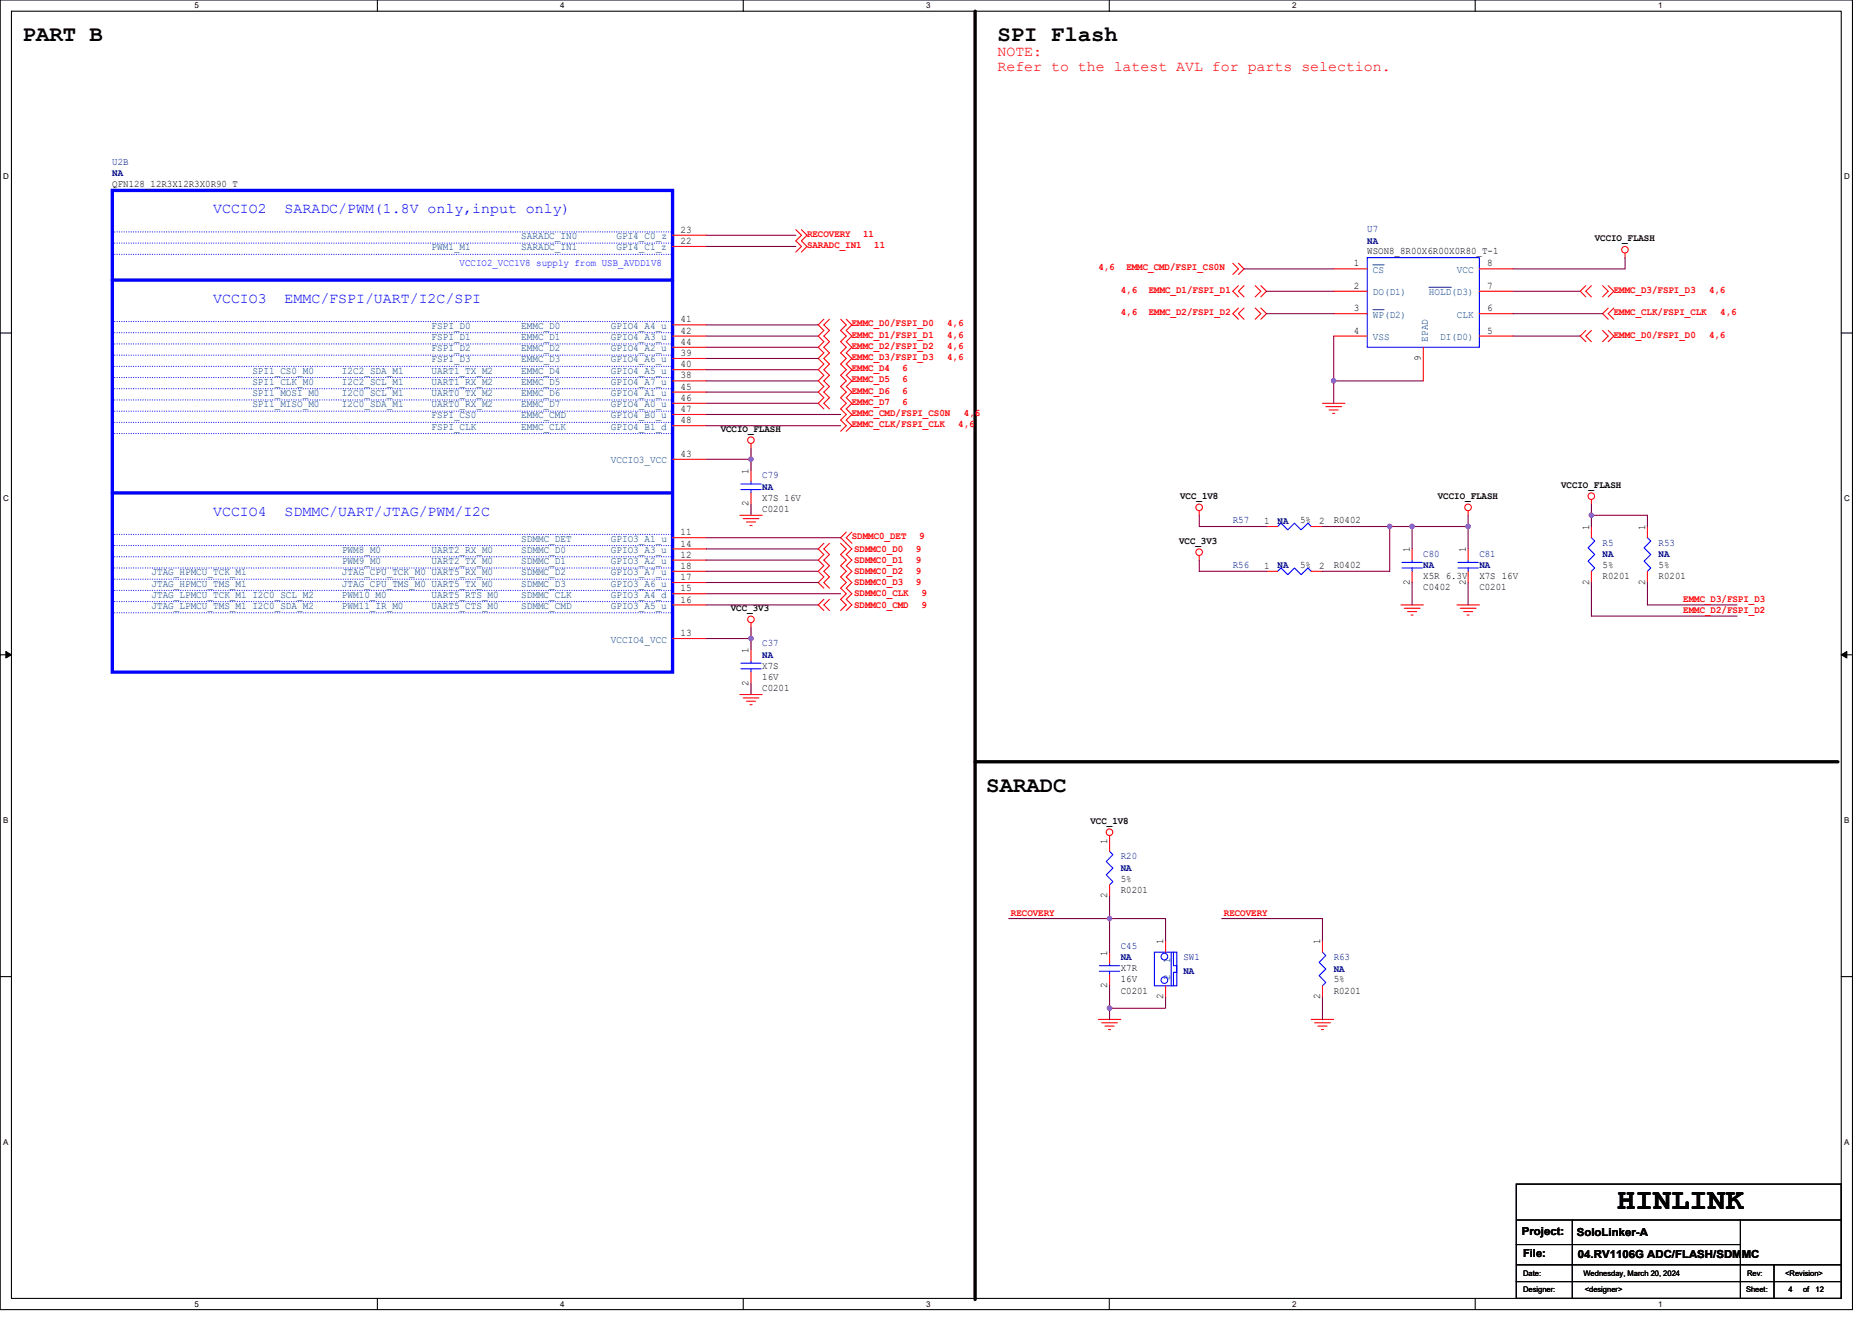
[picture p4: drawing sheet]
<svg xmlns="http://www.w3.org/2000/svg" width="297mm" height="210mm" viewBox="0 0 297 210" stroke-linecap="round" stroke-linejoin="round" font-family="sans-serif">
<path d="M0 0h293.9v207.9h-293.9zM1.8 1.8h290.4v204.3h-290.4z" fill="none" stroke="#000" stroke-width=".17"/>
<g fill="#fff">
<path d="M30.8 .2h.7v1.4h-.7z"/>
<path d="M30.8 206.3h.7v1.4h-.7z"/>
</g>
<path d="M59.9 0v1.8M59.9 206.1v1.8" fill="none" stroke="#000" stroke-width=".17"/>
<g fill="#fff">
<path d="M88.9 .2h.7v1.4h-.7z"/>
<path d="M88.9 206.3h.7v1.4h-.7z"/>
</g>
<path d="M117.9 0v1.8M117.9 206.1v1.8" fill="none" stroke="#000" stroke-width=".17"/>
<g fill="#fff">
<path d="M147 .2h.7v1.4h-.7z"/>
<path d="M147 206.3h.7v1.4h-.7z"/>
</g>
<path d="M176 0v1.8M176 206.1v1.8" fill="none" stroke="#000" stroke-width=".17"/>
<g fill="#fff">
<path d="M205 .2h.7v1.4h-.7z"/>
<path d="M205 206.3h.7v1.4h-.7z"/>
</g>
<path d="M234.1 0v1.8M234.1 206.1v1.8" fill="none" stroke="#000" stroke-width=".17"/>
<g fill="#fff">
<path d="M263.1 .2h.7v1.4h-.7z"/>
<path d="M263.1 206.3h.7v1.4h-.7z"/>
<path d="M.5 27.3h.9v1.4h-.9z"/>
<path d="M292.6 27.3h.9v1.4h-.9z"/>
<path d="M.5 78.4h.9v1.4h-.9z"/>
<path d="M292.6 78.4h.9v1.4h-.9z"/>
</g>
<path d="M0 52.9h1.8M292.2 52.9h1.7" fill="none" stroke="#000" stroke-width=".17"/>
<g fill="#fff">
<path d="M.5 129.5h.8v1.4h-.8z"/>
<path d="M292.6 129.5h.9v1.4h-.9z"/>
</g>
<path d="M0 103.9h1.8M292.2 103.9h1.7" fill="none" stroke="#000" stroke-width=".17"/>
<path d="M.9 103.4l.9 .5-.9 .5zM292.2 103.9l.8-.5v1z" fill="#000" stroke="#000" stroke-width=".16"/>
<g fill="#fff">
<path d="M.5 180.5h.8v1.4h-.8z"/>
<path d="M292.6 180.5h.9v1.4h-.9z"/>
</g>
<path d="M0 155h1.8M292.2 155h1.7M240.6 193.6h51.6M240.6 197.5h35.6M240.6 187.9h51.6v18.2h-51.6zM249.5 193.6v12.5M276.2 193.6v12.5M240.6 200.7h51.6M240.6 203.4h51.6M281.5 200.7v5.4" fill="none" stroke="#000" stroke-width=".17"/>
<path d="M154.7 1.8v204.4M154.7 120.9h136.9" fill="none" stroke="#000" stroke-width=".53"/>
<g fill="none" stroke="#f00" stroke-width=".17">
<path d="M106.7 39.1h5.4M106.7 37.3h5.4M126.3 36.4l.9 .9-.9 .9 .9 .9-.9 .9M127.2 36.4l.9 .9-.9 .9 .9 .9-.9 .9M106.7 51.6h5.4M106.7 53.3h5.4M106.7 55.1h5.4M106.7 56.9h5.4M106.7 58.7h5.4M130.7 50.7l-.9 .9 .9 .9-.9 .8 .9 .9-.9 .9 .9 .9-.9 .9 .9 .9-.9 .9 .9 .9-.9 .9 .9 .8-.9 .9 .9 .9-.9 .9 .9 .9M131.6 50.7l-.9 .9 .9 .9-.9 .8 .9 .9-.9 .9 .9 .9-.9 .9 .9 .9-.9 .9 .9 .9-.9 .9 .9 .8-.9 .9 .9 .9-.9 .9 .9 .9M133.4 50.7l.9 .9-.9 .9 .9 .8-.9 .9 .9 .9-.9 .9 .9 .9-.9 .9 .9 .9-.9 .9 .9 .9-.9 .8 .9 .9-.9 .9 .9 .9-.9 .9 .9 .9-.9 .9 .9 .9-.9 .9"/>
<path d="M134.3 50.7l.9 .9-.9 .9 .9 .8-.9 .9 .9 .9-.9 .9 .9 .9-.9 .9 .9 .9-.9 .9 .9 .9-.9 .8 .9 .9-.9 .9 .9 .9-.9 .9 .9 .9-.9 .9 .9 .9-.9 .9M195.6 41.8l.9 .9-.9 .9M196.5 48.9l-.9 .9 .9 .9M196.5 41.8l.9 .9-.9 .9M196.5 45.3l-.9 .9 .9 .9M197.4 48.9l-.9 .9 .9 .9M197.4 45.3l-.9 .9 .9 .9M199.2 48.9l.9 .9-.9 .9M199.2 45.3l.9 .9-.9 .9M200.1 48.9l.9 .9-.9 .9M200.1 45.3l.9 .9-.9 .9M211.6 42.7h5.4"/>
<path d="M211.6 49.8h5.4M211.6 53.3h5.4M211.6 46.2h5.4M225.8 55.1v5.4M234.7 42.7h5.4M234.7 53.3h5.4M234.7 49.8h5.4M234.7 46.2h5.4M251.6 45.3l-.9 .9 .9 .9M251.6 52.5l-.9 .8 .9 .9M252.5 45.3l-.9 .9 .9 .9M252.5 52.5l-.9 .8 .9 .9"/>
<path d="M254.3 45.3l.9 .9-.9 .9M254.3 52.5l.9 .8-.9 .9M255.2 45.3l.9 .9-.9 .9M255.2 52.5l.9 .8-.9 .9M255.2 48.9l-.9 .9 .9 .9M256.1 48.9l-.9 .9 .9 .9M257.8 40.2v.7M106.7 60.5h5.4M106.7 62.2h5.4M106.7 64h5.4M106.7 65.8h5.4M106.7 67.6h5.4"/>
<path d="M106.7 72.9h5.4M119.2 70.4v.7M119.2 74.7v1.8M119.2 78.2v1.8M209.8 64h3.6M210.4 64.5h2.5M210.9 65.1h1.4M211.5 65.6h.3M252.5 79.3v.7M106.7 88.9h5.4M106.7 87.1h5.4M106.7 94.2h5.4"/>
<path d="M106.7 96h5.4M106.7 92.5h5.4M106.7 90.7h5.4M106.7 85.3h5.4M117.4 81.8h3.5M117.9 82.3h2.5M118.4 82.8h1.5M119 83.4h.3M119.2 98.8v.8M130.7 95.1l-.9 .9 .9 .9M130.7 86.2l-.9 .9 .9 .9-.9 .9 .9 .9-.9 .9 .9 .9-.9 .9 .9 .8M131.6 95.1l-.9 .9 .9 .9"/>
<path d="M131.6 86.2l-.9 .9 .9 .9-.9 .9 .9 .9-.9 .9 .9 .9-.9 .9 .9 .8M133.4 86.2l.9 .9-.9 .9 .9 .9-.9 .9 .9 .9-.9 .9 .9 .9-.9 .8 .9 .9-.9 .9 .9 .9-.9 .9M134.3 84.5l-.9 .8 1.8 1.8-.9 .9 .9 .9-.9 .9 .9 .9-.9 .9 .9 .9-.9 .8 .9 .9-.9 .9 .9 .9-.9 .9M135.2 84.5l-.9 .8 .9 .9M190.3 81.1v.7M190.3 88.2v.7M201 90.7h1.7M201 83.6h1.7M208.1 90.7h1.7M208.1 83.6h1.7M222.3 96h3.5M222.8 96.5h2.5"/>
<path d="M223.3 97.1h1.5M223.9 97.6h.3M224.1 87.1v1.8M224.1 90.7v1.8M231.2 96h3.5M231.7 96.5h2.5M232.2 97.1h1.5M232.8 97.6h.3M233 81.1v.7M233 87.1v1.8M233 90.7v1.8M252.5 83.6v1.7"/>
<path d="M252.5 90.7v1.8M261.4 83.6v1.7M261.4 90.7v1.8M106.7 101.3h5.4M117.4 110.2h3.5M117.9 110.8h2.5M118.4 111.3h1.5M119 111.8h.3M119.2 103.1v1.8M119.2 106.7v1.8M176.1 132.6v2.5M176.1 151.1v1.8"/>
<path d="M176.1 154.7v1.8M176.1 140.5v1.7M185 156.5v1.7M185 149.4v1.7M209.8 149.4v1.7M209.8 156.5v1.7M174.3 161.8h3.5M174.8 162.3h2.5M175.3 162.9h1.5M175.9 163.4h.3M208.1 161.8h3.5M208.6 162.3h2.5"/>
<path d="M209.1 162.9h1.5M209.7 163.4h.3"/>
<circle cx="257.8" cy="39.6" r=".52"/>
<circle cx="119.2" cy="69.9" r=".52"/>
<circle cx="252.5" cy="78.8" r=".52"/>
<circle cx="119.2" cy="98.3" r=".52"/>
<circle cx="190.3" cy="87.6" r=".52"/>
<circle cx="190.3" cy="80.5" r=".52"/>
<circle cx="232.9" cy="80.5" r=".52"/>
<circle cx="176" cy="132.1" r=".52"/>
</g>
<g fill="none" stroke="#00f" stroke-width=".17">
<path d="M217 40.9h17.7v14.2h-17.7zM117.6 77.7h3.2M117.6 76.8h3.2M119.2 76.5v.3M119.2 77.7v.5M202.7 90.7l.6-.6 1 1.1 1.1-1.1 1.1 1.1 1-1.1 .6 .6M202.7 83.6l.6-.6 1 1.1 1.1-1.1 1.1 1.1 1-1.1 .6 .6M222.5 90.1h3.2M222.5 89.3h3.2M224.1 88.9v.4M224.1 90.1v.6M231.3 90.1h3.3"/>
<path d="M231.3 89.3h3.3M233 88.9v.4M233 90.1v.6M252.5 85.3l.5 .6-1 1.1 1 1-1 1.1 1 1-.5 .6M261.4 85.3l.5 .6-1 1.1 1 1-1 1.1 1 1-.5 .6M117.6 106.2h3.2M117.6 105.3h3.2M119.2 104.9v.4M119.2 106.2v.5M176.1 135.1l.5 .6-1.1 1 1.1 1.1-1.1 1.1 1.1 1-.5 .6M174.5 154.2h3.2M174.5 153.3h3.2"/>
<path d="M176.1 152.9v.4M176.1 154.2v.5M183.2 151.1h3.5v5.4h-3.5zM185.8 151.1v5.4M186.2 151.1v2.2h.5v1h-.5v2.2M209.8 151.1l.6 .6-1.1 1 1.1 1.1-1.1 1.1 1.1 1-.6 .6"/>
<circle cx="184.8" cy="151.8" r=".53"/>
<circle cx="184.8" cy="155.6" r=".52"/>
</g>
<path d="M17.8 30.2h88.9v76.5h-88.9zM17.8 44.4h88.9M17.8 78.2h88.9" fill="none" stroke="#00f" stroke-width=".53"/>
<g fill="none" stroke="#00f" stroke-width=".17" stroke-dasharray="0 .3">
<path d="M17.8 36.8h88.9M17.8 38.6h88.9M106.7 36.8h.1M106.7 38.6h.1M17.8 40.4h88.9M17.8 51h88.9M17.8 52.8h88.9M17.8 54.6h88.9M17.8 56.4h88.9M17.8 58.1h88.9M17.8 59.9h88.9M106.7 40.4h.1"/>
<path d="M106.7 51h.1M106.7 52.8h.1M106.7 54.6h.1M106.7 56.4h.1M106.7 58.1h.1M106.7 59.9h.1M17.8 61.7h88.9M17.8 63.5h88.9M17.8 65.3h88.9M17.8 67h88.9M17.8 68.8h88.9M106.7 61.7h.1"/>
<path d="M106.7 63.5h.1M106.7 65.3h.1M106.7 67h.1M106.7 68.8h.1M17.8 84.8h88.9M17.8 86.6h88.9M17.8 88.4h88.9M17.8 90.1h88.9M17.8 91.9h88.9M17.8 93.7h88.9M17.8 95.5h88.9M17.8 97.3h88.9"/>
<path d="M106.7 84.8h.1M106.7 86.6h.1M106.7 88.4h.1M106.7 90.1h.1M106.7 91.9h.1M106.7 93.7h.1M106.7 95.5h.1M106.7 97.3h.1"/>
</g>
<path d="M217.8 42h1.8M217.8 49.1h1.8M226.7 45.6h3.6" fill="none" stroke="#004080" stroke-width=".16"/>
<g fill="none" stroke="#800040" stroke-width=".17">
<path d="M112.1 37.3h14.2M112.1 39.1h14.2M112.1 51.6h17.7M112.1 53.3h17.7M112.1 55.1h17.7M112.1 56.9h17.7M112.1 58.7h17.7M197.4 42.7h14.2M201 49.8h10.6M201 46.2h10.6M211.6 53.3v10.7M240.1 46.2h10.6"/>
<path d="M240.1 53.3h10.6M240.1 49.8h14.2M257.8 40.9v1.8h-17.7M112.1 67.6h21.3M112.1 65.8h21.3M112.1 60.5h17.7M112.1 62.2h17.7M112.1 64h17.7M112.1 72.9h7.1M119.2 72.9v1.8M119.2 71.1v1.8M211.6 60.5h14.2"/>
<path d="M112.1 96h17.7M112.1 90.7h17.7M112.1 92.5h17.7M112.1 87.1h17.7M112.1 88.9h17.7M112.1 94.2h21.3M112.1 85.3h21.3M119.2 80v1.8M119.2 99.6v1.7M190.3 81.8v1.8h10.7M190.3 88.9v1.8h10.7M209.8 83.6h10.7"/>
<path d="M220.5 83.6v7.1h-10.7M220.5 83.6h3.6M224.1 83.6h8.9M224.1 92.5v3.5M224.1 83.6v3.5M233 81.8v1.8M233 83.6v3.5M233 92.5v3.5M252.5 81.8v1.8M252.5 80v1.8M252.5 92.5v5.3h23.1M252.5 81.8h8.9v1.8"/>
<path d="M261.4 92.5v3.5h14.2M112.1 101.3h7.1M119.2 101.3v1.8M119.2 108.5v1.7M160.1 145.8h16M176.1 142.2v3.6M176.1 145.8v5.3M176.1 156.5v3.5M176.1 145.8h8.9v3.6M185 158.2v1.8h-8.9v1.8M193.8 145.8h16v3.6M209.8 158.2v3.6"/>
</g>
<g fill="#f0f" stroke="#f0f" stroke-width=".17">
<circle cx="211.6" cy="60.4" r=".35"/>
<circle cx="119.2" cy="72.9" r=".35"/>
<circle cx="252.5" cy="81.8" r=".35"/>
<circle cx="232.9" cy="83.6" r=".35"/>
<circle cx="224.1" cy="83.6" r=".35"/>
<circle cx="220.5" cy="83.6" r=".35"/>
<circle cx="176" cy="145.8" r=".35"/>
<circle cx="176" cy="160" r=".35"/>
<circle cx="119.2" cy="101.3" r=".35"/>
</g>
<text font-size="4.8" x="256.6" y="191.9">HINLINK</text>
<g font-size="3.5">
<text x="3.6" y="6.5">PART B</text>
<text x="158.3" y="6.5">SPI Flash</text>
<text x="156.5" y="125.7">SARADC</text>
</g>
<g font-size="2.3" fill="#f00">
<text x="158.3" y="9">NOTE:</text>
<text x="158.3" y="11.3">Refer to the latest AVL for parts selection.</text>
</g>
<g font-size="2.3" fill="#00f">
<text x="33.8" y="33.8">VCCIO2</text>
<text x="45.2" y="33.8">SARADC/PWM(1.8V only,input only)</text>
<text x="33.8" y="48.1">VCCIO3</text>
<text x="45.2" y="48.1">EMMC/FSPI/UART/I2C/SPI</text>
<text x="33.8" y="81.9">VCCIO4</text>
<text x="45.2" y="81.9">SDMMC/UART/JTAG/PWM/I2C</text>
</g>
<g font-size="1.8">
<text x="241.5" y="196">Project:</text>
<text x="250.2" y="196.2">SoloLinker-A</text>
<text x="241.7" y="199.5">File:</text>
<text x="250.4" y="199.7">04.RV1106G ADC/FLASH/SDMMC</text>
</g>
<g font-size="1.6" fill="#000080">
<text x="17.8" y="26.1">U2B</text>
<text x="17.8" y="28">NA</text>
<text x="217" y="36.8">U7</text>
<text x="217" y="38.7">NA</text>
<text x="120.9" y="75.9">C79</text>
<text x="120.9" y="77.8">NA</text>
<text x="195.6" y="83">R57</text>
<text x="202.7" y="83.1">NA</text>
<text x="225.8" y="88.4">C80</text>
<text x="234.7" y="88.4">C81</text>
<text x="254.3" y="86.6">R5</text>
<text x="254.3" y="88.4">NA</text>
<text x="263.2" y="86.6">R53</text>
<text x="263.2" y="88.4">NA</text>
<text x="195.6" y="90.1">R56</text>
<text x="202.7" y="90.2">NA</text>
<text x="225.8" y="90.2">NA</text>
<text x="234.7" y="90.2">NA</text>
<text x="120.9" y="102.6">C37</text>
<text x="120.9" y="104.4">NA</text>
<text x="177.8" y="136.4">R20</text>
<text x="177.8" y="138.2">NA</text>
<text x="177.8" y="150.6">C45</text>
<text x="177.8" y="152.4">NA</text>
<text x="187.8" y="154.6">NA</text>
<text x="187.8" y="152.4">SW1</text>
<text x="211.6" y="152.4">R63</text>
<text x="211.6" y="154.2">NA</text>
</g>
<g font-size="1.6">
<text x="17.8" y="29.7">QFN128_12R3X12R3X0R90_T</text>
<text x="108" y="38.7">22</text>
<text x="108" y="37">23</text>
<text x="217" y="40.4">WSON8_8R00X6R00X0R80_T-1</text>
<text x="253" y="38.3">VCCIO_FLASH</text>
<text x="214.8" y="42.3">1</text>
<text x="214.8" y="45.8">2</text>
<text x="236" y="42.3">8</text>
<text x="236" y="45.8">7</text>
<text x="108" y="51.2">41</text>
<text x="108" y="53">42</text>
<text x="214.8" y="49.4">3</text>
<text x="214.8" y="53">4</text>
<text x="236" y="53">5</text>
<text x="236" y="49.4">6</text>
<text x="108" y="54.7">44</text>
<text x="108" y="56.5">39</text>
<text x="108" y="58.3">40</text>
<text x="225.5" y="57.3" transform="rotate(-90 225.5 57.3)">9</text>
<text x="108" y="65.4">47</text>
<text x="108" y="60.1">38</text>
<text x="108" y="61.8">45</text>
<text x="108" y="63.6">46</text>
<text x="108" y="67.2">48</text>
<text x="114.4" y="68.5">VCCIO_FLASH</text>
<text x="108" y="72.5">43</text>
<text x="118.8" y="75.2" transform="rotate(-90 118.8 75.2)">1</text>
<text x="247.7" y="77.4">VCCIO_FLASH</text>
<text x="118.8" y="80.4" transform="rotate(-90 118.8 80.4)">2</text>
<text x="120.9" y="81.3">C0201</text>
<text x="120.9" y="79.5">X7S 16V</text>
<text x="187.3" y="79.2">VCC_1V8</text>
<text x="200.6" y="83.2">1</text>
<text x="206.3" y="83">5%</text>
<text x="209.3" y="83.2">2</text>
<text x="211.6" y="83">R0402</text>
<text x="228.2" y="79.2">VCCIO_FLASH</text>
<text x="108" y="85">11</text>
<text x="108" y="88.5">12</text>
<text x="108" y="86.7">14</text>
<text x="187.1" y="86.3">VCC_3V3</text>
<text x="223.7" y="87.7" transform="rotate(-90 223.7 87.7)">1</text>
<text x="232.6" y="87.7" transform="rotate(-90 232.6 87.7)">1</text>
<text x="252.1" y="84.1" transform="rotate(-90 252.1 84.1)">1</text>
<text x="261" y="84.1" transform="rotate(-90 261 84.1)">1</text>
<text x="108" y="93.9">15</text>
<text x="108" y="95.6">16</text>
<text x="108" y="92.1">17</text>
<text x="108" y="90.3">18</text>
<text x="200.6" y="90.3">1</text>
<text x="206.3" y="90.1">5%</text>
<text x="209.3" y="90.3">2</text>
<text x="211.6" y="90.1">R0402</text>
<text x="223.7" y="92.8" transform="rotate(-90 223.7 92.8)">2</text>
<text x="225.8" y="93.7">C0402</text>
<text x="225.8" y="91.9">X5R 6.3V</text>
<text x="232.6" y="92.8" transform="rotate(-90 232.6 92.8)">2</text>
<text x="234.7" y="93.7">C0201</text>
<text x="234.7" y="91.9">X7S 16V</text>
<text x="252.1" y="92.8" transform="rotate(-90 252.1 92.8)">2</text>
<text x="254.3" y="91.9">R0201</text>
<text x="254.3" y="90.1">5%</text>
<text x="261" y="92.8" transform="rotate(-90 261 92.8)">2</text>
<text x="263.2" y="91.9">R0201</text>
<text x="263.2" y="90.1">5%</text>
<text x="108" y="101">13</text>
<text x="116" y="97">VCC_3V3</text>
<text x="118.8" y="103.7" transform="rotate(-90 118.8 103.7)">1</text>
<text x="120.9" y="106.2">X7S</text>
<text x="120.9" y="107.9">16V</text>
<text x="118.8" y="108.8" transform="rotate(-90 118.8 108.8)">2</text>
<text x="120.9" y="109.7">C0201</text>
<text x="173" y="130.7">VCC_1V8</text>
<text x="175.7" y="133.9" transform="rotate(-90 175.7 133.9)">1</text>
<text x="175.7" y="142.6" transform="rotate(-90 175.7 142.6)">2</text>
<text x="177.8" y="141.7">R0201</text>
<text x="177.8" y="139.9">5%</text>
<text x="184.6" y="149.9" transform="rotate(-90 184.6 149.9)">1</text>
<text x="209.5" y="149.9" transform="rotate(-90 209.5 149.9)">1</text>
<text x="175.7" y="151.7" transform="rotate(-90 175.7 151.7)">1</text>
<text x="177.8" y="154.2">X7R</text>
<text x="177.8" y="155.9">16V</text>
<text x="211.6" y="155.9">5%</text>
<text x="175.7" y="156.8" transform="rotate(-90 175.7 156.8)">2</text>
<text x="177.8" y="157.7">C0201</text>
<text x="184.6" y="158.6" transform="rotate(-90 184.6 158.6)">2</text>
<text x="209.5" y="158.6" transform="rotate(-90 209.5 158.6)">2</text>
<text x="211.6" y="157.7">R0201</text>
</g>
<g font-size="1.6" fill="#004080">
<text x="68.5" y="39.8">PWM1_M1</text>
<text x="82.7" y="39.8">SARADC_IN1</text>
<text x="82.7" y="38">SARADC_IN0</text>
<text x="97.8" y="39.8">GPI4_C1_z</text>
<text x="97.8" y="38">GPI4_C0_z</text>
<text x="217.8" y="43.3">CS</text>
<text x="217.8" y="46.9">DO(D1)</text>
<text x="226.7" y="46.9">HOLD(D3)</text>
<text x="231.2" y="43.3">VCC</text>
<text x="68.5" y="52.2">FSPI_D0</text>
<text x="68.5" y="54">FSPI_D1</text>
<text x="82.7" y="52.2">EMMC_D0</text>
<text x="82.7" y="54">EMMC_D1</text>
<text x="96.9" y="52.2">GPIO4_A4_u</text>
<text x="96.9" y="54">GPIO4_A3_u</text>
<text x="217.8" y="50.4">WP(D2)</text>
<text x="217.8" y="54">VSS</text>
<text x="228.5" y="54">DI(D0)</text>
<text x="231.2" y="50.4">CLK</text>
<text x="40" y="59.3">SPI1_CS0_M0</text>
<text x="54.3" y="59.3">I2C2_SDA_M1</text>
<text x="68.5" y="59.3">UART1_TX_M2</text>
<text x="68.5" y="55.8">FSPI_D2</text>
<text x="68.5" y="57.5">FSPI_D3</text>
<text x="82.7" y="59.3">EMMC_D4</text>
<text x="82.7" y="55.8">EMMC_D2</text>
<text x="82.7" y="57.5">EMMC_D3</text>
<text x="96.9" y="59.3">GPIO4_A5_u</text>
<text x="96.9" y="55.8">GPIO4_A2_u</text>
<text x="96.9" y="57.5">GPIO4_A6_u</text>
<text x="226.5" y="54.2" transform="rotate(-90 226.5 54.2)">EPAD</text>
<text x="40" y="61.1">SPI1_CLK_M0</text>
<text x="40" y="62.9">SPI1_MOSI_M0</text>
<text x="40" y="64.6">SPI1_MISO_M0</text>
<text x="54.3" y="61.1">I2C2_SCL_M1</text>
<text x="54.3" y="62.9">I2C0_SCL_M1</text>
<text x="54.3" y="64.6">I2C0_SDA_M1</text>
<text x="68.5" y="61.1">UART1_RX_M2</text>
<text x="68.5" y="62.9">UART0_TX_M2</text>
<text x="68.5" y="64.6">UART0_RX_M2</text>
<text x="82.7" y="61.1">EMMC_D5</text>
<text x="82.7" y="62.9">EMMC_D6</text>
<text x="82.7" y="64.6">EMMC_D7</text>
<text x="96.9" y="61.1">GPIO4_A7_u</text>
<text x="96.9" y="62.9">GPIO4_A1_u</text>
<text x="96.9" y="64.6">GPIO4_A0_u</text>
<text x="68.5" y="66.4">FSPI_CS0</text>
<text x="68.5" y="68.2">FSPI_CLK</text>
<text x="82.7" y="66.4">EMMC_CMD</text>
<text x="82.7" y="68.2">EMMC_CLK</text>
<text x="96.9" y="66.4">GPIO4_B0_u</text>
<text x="96.9" y="68.2">GPIO4_B1_d</text>
<text x="96.9" y="73.5">VCCIO3_VCC</text>
<text x="54.3" y="89.5">PWM9_M0</text>
<text x="54.3" y="87.8">PWM8_M0</text>
<text x="68.5" y="89.5">UART2_TX_M0</text>
<text x="68.5" y="87.8">UART2_RX_M0</text>
<text x="82.7" y="89.5">SDMMC_D1</text>
<text x="82.7" y="87.8">SDMMC_D0</text>
<text x="82.7" y="86">SDMMC_DET</text>
<text x="96.9" y="89.5">GPIO3_A2_u</text>
<text x="96.9" y="87.8">GPIO3_A3_u</text>
<text x="96.9" y="86">GPIO3_A1_u</text>
<text x="24" y="94.9">JTAG_LPMCU_TCK_M1 I2C0_SCL_M2</text>
<text x="24" y="93.1">JTAG_HPMCU_TMS_M1</text>
<text x="24" y="91.3">JTAG_HPMCU_TCK_M1</text>
<text x="54.3" y="94.9">PWM10_M0</text>
<text x="54.3" y="93.1">JTAG_CPU_TMS_M0 UART5_TX_M0</text>
<text x="54.3" y="91.3">JTAG_CPU_TCK_M0 UART5_RX_M0</text>
<text x="68.5" y="94.9">UART5_RTS_M0</text>
<text x="82.7" y="94.9">SDMMC_CLK</text>
<text x="82.7" y="93.1">SDMMC_D3</text>
<text x="82.7" y="91.3">SDMMC_D2</text>
<text x="96.9" y="94.9">GPIO3_A4_d</text>
<text x="96.9" y="93.1">GPIO3_A6_u</text>
<text x="96.9" y="91.3">GPIO3_A7_u</text>
<text x="24" y="96.6">JTAG_LPMCU_TMS_M1 I2C0_SDA_M2</text>
<text x="54.3" y="96.6">PWM11_IR_M0</text>
<text x="68.5" y="96.6">UART5_CTS_M0</text>
<text x="82.7" y="96.6">SDMMC_CMD</text>
<text x="96.9" y="96.6">GPIO3_A5_u</text>
<text x="96.9" y="102">VCCIO4_VCC</text>
<text x="185.6" y="155.6" transform="rotate(-90 185.6 155.6)">2</text>
<text x="185.6" y="152.9" transform="rotate(-90 185.6 152.9)">1</text>
</g>
<g font-size="1.6" fill="#f00">
<text x="128.1" y="39.4">SARADC_IN1</text>
<text x="128.1" y="37.6">RECOVERY</text>
<text x="136.9" y="37.6">11</text>
<text x="138.7" y="39.4">11</text>
<text x="174.3" y="42.9">4,6</text>
<text x="177.8" y="46.5">4,6</text>
<text x="178.7" y="42.9">EMMC_CMD/FSPI_CS0N</text>
<text x="182.3" y="46.5">EMMC_D1/FSPI_D1</text>
<text x="256.1" y="46.5">EMMC_D3/FSPI_D3</text>
<text x="271.2" y="46.5">4,6</text>
<text x="135.2" y="51.8">EMMC_D0/FSPI_D0</text>
<text x="135.2" y="53.6">EMMC_D1/FSPI_D1</text>
<text x="150.3" y="51.8">4,6</text>
<text x="150.3" y="53.6">4,6</text>
<text x="177.8" y="50">4,6</text>
<text x="182.3" y="50">EMMC_D2/FSPI_D2</text>
<text x="256.1" y="53.6">EMMC_D0/FSPI_D0</text>
<text x="256.1" y="50">EMMC_CLK/FSPI_CLK</text>
<text x="271.2" y="53.6">4,6</text>
<text x="273" y="50">4,6</text>
<text x="135.2" y="55.4">EMMC_D2/FSPI_D2</text>
<text x="135.2" y="57.1">EMMC_D3/FSPI_D3</text>
<text x="135.2" y="58.9">EMMC_D4</text>
<text x="143.2" y="58.9">6</text>
<text x="150.3" y="55.4">4,6</text>
<text x="150.3" y="57.1">4,6</text>
<text x="135.2" y="60.7">EMMC_D5</text>
<text x="135.2" y="62.5">EMMC_D6</text>
<text x="135.2" y="64.3">EMMC_D7</text>
<text x="143.2" y="60.7">6</text>
<text x="143.2" y="62.5">6</text>
<text x="143.2" y="64.3">6</text>
<text x="135.2" y="66">EMMC_CMD/FSPI_CS0N</text>
<text x="135.2" y="67.8">EMMC_CLK/FSPI_CLK</text>
<text x="152.1" y="67.8">4,6</text>
<text x="152.9" y="66">4,6</text>
<text x="135.2" y="85.6">SDMMC0_DET</text>
<text x="135.5" y="87.5">SDMMC0_D0</text>
<text x="135.5" y="89.3">SDMMC0_D1</text>
<text x="145.3" y="87.5">9</text>
<text x="145.3" y="89.3">9</text>
<text x="145.8" y="85.6">9</text>
<text x="135.5" y="94.7">SDMMC0_CLK</text>
<text x="135.5" y="91.1">SDMMC0_D2</text>
<text x="135.5" y="92.9">SDMMC0_D3</text>
<text x="145.3" y="91.1">9</text>
<text x="145.3" y="92.9">9</text>
<text x="146.2" y="94.7">9</text>
<text x="267.1" y="95.5">EMMC_D3/FSPI_D3</text>
<text x="135.5" y="96.4">SDMMC0_CMD</text>
<text x="146.2" y="96.4">9</text>
<text x="267.1" y="97.3">EMMC_D2/FSPI_D2</text>
<text x="160.4" y="145.4">RECOVERY</text>
<text x="194.2" y="145.4">RECOVERY</text>
</g>
<text font-size="1.6" fill="#00f" x="72.9" y="42.1">VCCIO2_VCC1V8 supply from USB_AVDD1V8</text>
<g font-size="1.3">
<text x="30.8" y="1.3">5</text>
<text x="88.9" y="1.3">4</text>
<text x="147" y="1.3">3</text>
<text x="205" y="1.3">2</text>
<text x="263.1" y="1.3">1</text>
<text x=".5" y="28.4">D</text>
<text x="292.6" y="28.4">D</text>
<text x=".5" y="79.5">C</text>
<text x="292.6" y="79.5">C</text>
<text x=".5" y="130.6">B</text>
<text x="292.6" y="130.6">B</text>
<text x=".5" y="181.7">A</text>
<text x="292.6" y="181.7">A</text>
<text x="30.8" y="207.4">5</text>
<text x="88.9" y="207.4">4</text>
<text x="147" y="207.4">3</text>
<text x="205" y="207.4">2</text>
<text x="263.1" y="207.4">1</text>
</g>
<g font-size="1.2">
<text x="241.7" y="202.6">Date:</text>
<text x="251.3" y="202.6">Wednesday, March 20, 2024</text>
<text x="277.2" y="202.6">Rev:</text>
<text x="283.3" y="202.6">&lt;Revision&gt;</text>
<text x="241.7" y="205.1">Designer:</text>
<text x="251.5" y="205.1">&lt;designer&gt;</text>
<text x="277" y="205.1">Sheet:</text>
<text x="283.8" y="205.1">4</text>
<text x="286.1" y="205.1">of</text>
<text x="288.1" y="205.1">12</text>
</g>
</svg>
